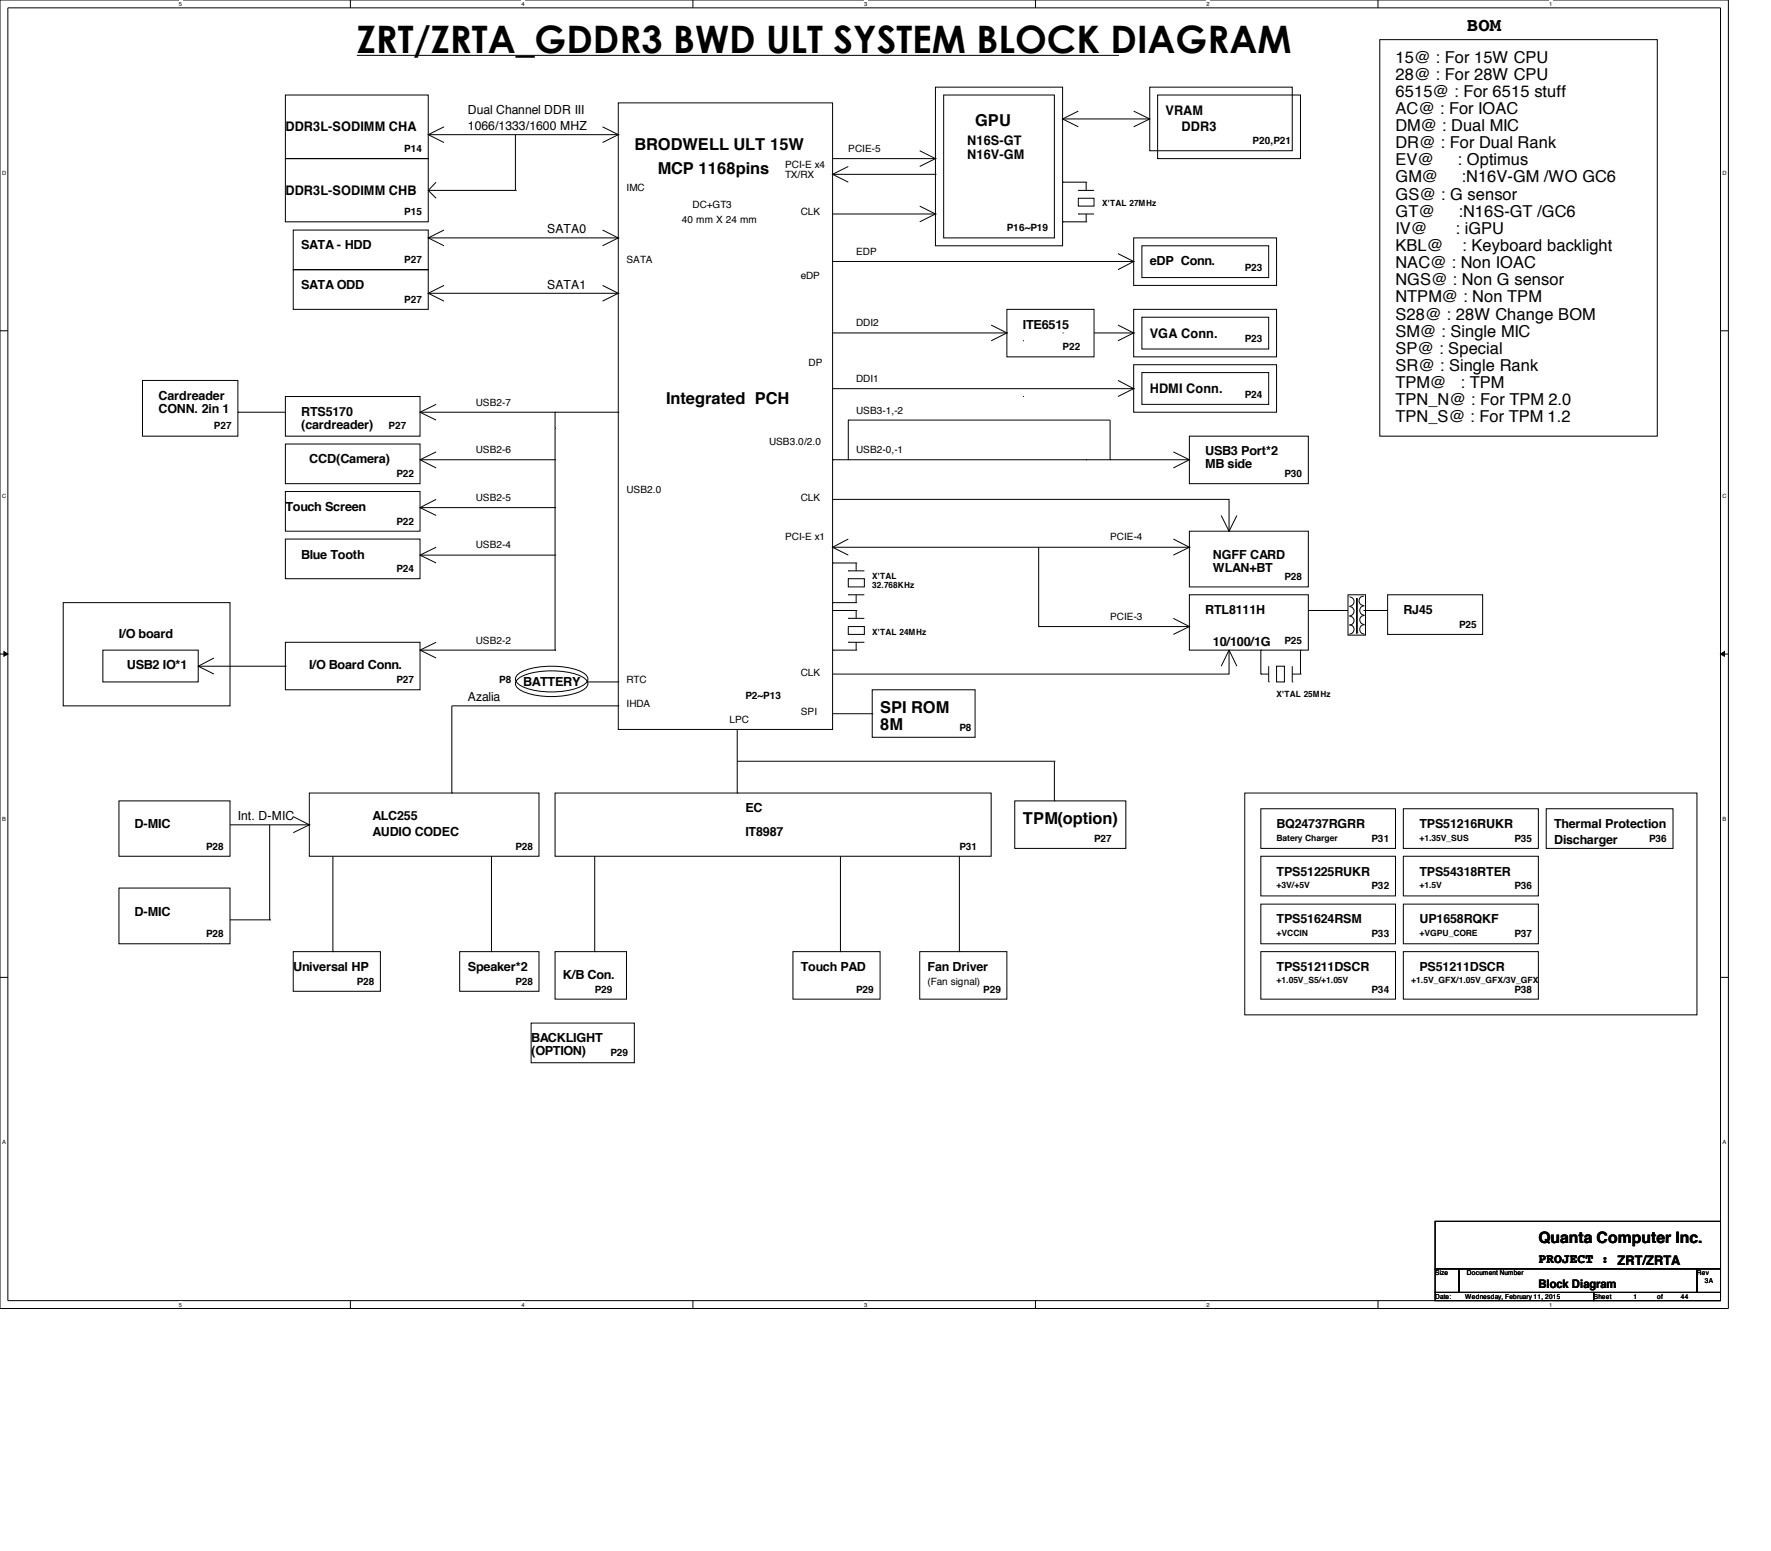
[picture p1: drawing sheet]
<svg xmlns="http://www.w3.org/2000/svg" width="210mm" height="184mm" viewBox="0 0 210 184" stroke-linecap="round" stroke-linejoin="round" font-family="sans-serif">
<path d="M0 0h204.9v155.1h-204.9zM.9 .9h203v153.2h-203z" fill="none" stroke="#000" stroke-width=".12"/>
<g fill="#fff">
<path d="M21.2 .1h.4v.7h-.4z"/>
<path d="M21.2 154.2h.4v.8h-.4z"/>
</g>
<path d="M41.5 0v.9M41.5 154.1v1" fill="none" stroke="#000" stroke-width=".12"/>
<g fill="#fff">
<path d="M61.8 .1h.4v.7h-.4z"/>
<path d="M61.8 154.2h.4v.8h-.4z"/>
</g>
<path d="M82.1 0v.9M82.1 154.1v1" fill="none" stroke="#000" stroke-width=".12"/>
<g fill="#fff">
<path d="M102.4 .1h.4v.7h-.4z"/>
<path d="M102.4 154.2h.4v.8h-.4z"/>
</g>
<path d="M122.7 0v.9M122.7 154.1v1" fill="none" stroke="#000" stroke-width=".12"/>
<g fill="#fff">
<path d="M143 .1h.4v.7h-.4z"/>
<path d="M143 154.2h.4v.8h-.4z"/>
</g>
<path d="M163.3 0v.9M163.3 154.1v1" fill="none" stroke="#000" stroke-width=".12"/>
<g fill="#fff">
<path d="M183.6 .1h.4v.7h-.4z"/>
<path d="M183.6 154.2h.4v.8h-.4z"/>
<path d="M.3 20.1h.5v.7h-.5z"/>
<path d="M204.2 20.1h.5v.7h-.5z"/>
<path d="M.3 58.3h.5v.8h-.5z"/>
<path d="M204.2 58.3h.5v.8h-.5z"/>
</g>
<path d="M0 39.2h.9M203.9 39.2h1" fill="none" stroke="#000" stroke-width=".12"/>
<g fill="#fff">
<path d="M.3 96.6h.4v.8h-.4z"/>
<path d="M204.2 96.6h.4v.8h-.4z"/>
</g>
<path d="M0 77.5h.9M.5 77.2l.4 .3-.4 .3zM203.9 77.5l.5-.3v.6zM203.9 77.5h1" fill="none" stroke="#000" stroke-width=".12"/>
<path d="M.5 77.2l.4 .3-.4 .3zM203.9 77.5l.5-.3v.6z" fill="#000"/>
<g fill="#fff">
<path d="M.3 135h.4v.7h-.4z"/>
<path d="M204.2 135h.4v.7h-.4z"/>
</g>
<g fill="none" stroke="#000" stroke-width=".12">
<path d="M33.8 11.3h17v7.5h-17zM33.8 18.8h17v7.5h-17zM42.3 6.6h90.2M50.8 16h22.5M52.6 15l-1.8 1 1.8 .9M61.1 16v6.6M71.4 15l1.9 1-1.9 .9M73.3 12.2h25.4v74.2h-25.4zM73.3 16h.1M98.7 18.8h12.2M100.5 19.7l-1.8 1 1.8 .9M109 17.9l1.9 .9-1.9 .9"/>
<path d="M110.9 10.3h15v18.8h-15zM110.9 18.8h.1M111.8 11.3h13.2v16.9h-13.2zM125.9 14.1h10.4M125.9 14.1h.1M127.8 13.2l-1.9 .9 1.9 .9M132.5 6.6h.1M134.4 13.2l1.9 .9-1.9 .9M136.3 10.3h16.9v7.6h-16.9zM137.2 11.3h16.9v7.5h-16.9zM163.5 4.7h32.9v47h-32.9zM34.8 32h16v4.7h-16z"/>
<path d="M34.8 27.3h16v4.7h-16zM50.8 28.2h22.5M50.8 34.8h22.5M50.8 22.6h10.3M51.7 21.6l-.9 1 .9 .9M52.6 27.3l-1.8 .9 1.8 .9M52.6 33.8l-1.8 1 1.8 .9M61.1 22.6h.1M71.4 27.3l1.9 .9-1.9 .9M71.4 33.8l1.9 1-1.9 .9M73.3 28.2h.1M73.3 34.8h.1"/>
<path d="M98.7 20.7h12.2M98.7 31h35.7M98.7 25.4h12.2M98.7 39.5h20.6M109 24.4l1.9 1-1.9 .9M110.9 20.7h.1M110.9 25.4h.1M117.5 38.5l1.8 1-1.8 .9M119.3 36.7h10.4v5.6h-10.4zM119.3 39.5h.1M125.9 39.5h.1M125.9 21.6h.1"/>
<path d="M125.9 26.3h.1M125.9 21.6h2.8M125.9 26.3h2.8M127.8 23.5h1.9v.9h-1.9zM127.8 25.4h1.9M127.8 22.6h1.9M127.8 22.6h.1M127.8 25.4h.1M128.7 26.3h.1M128.7 21.6h.1M128.7 21.6v1M128.7 25.4v.9"/>
<path d="M129.7 39.5h4.7M132.5 30.1l1.9 .9-1.9 1M132.5 38.5l1.9 1-1.9 .9M134.4 28.2h16.9v5.6h-16.9zM134.4 36.7h16.9v5.6h-16.9zM134.4 31h.1M134.4 39.5h.1M135.3 29.1h15.1v3.8h-15.1zM135.3 37.6h15.1v3.8h-15.1zM16.9 45.1h11.3v6.6h-11.3zM28.2 48.9h5.6M28.2 48.9h.1"/>
<path d="M33.8 52.6h16v4.7h-16zM33.8 58.3h16v4.6h-16zM33.8 47h16v4.7h-16zM49.8 48.9h23.5M49.8 54.5h16M51.7 53.6l-1.9 .9 1.9 1M51.7 59.2l-1.9 1 1.9 .9M51.7 47.9l-1.9 1 1.9 .9M65.8 50.8h.1M65.8 54.5h.1M65.8 48.9h.1M65.8 48.9v28.1"/>
<path d="M73.3 48.9h.1M98.7 59.2h47v3.7M98.7 54.5h.1M98.7 46.1h35.7M98.7 54.5h42.3M100.5 49.8h31.1v4.7M100.5 49.8h.1M100.5 54.5h.1M100.5 49.8v4.7M121.2 47h.1M121.2 40.4h.1M128.7 54.5h.1"/>
<path d="M131.6 54.5h.1M132.5 45.1l1.9 1-1.9 .9M134.4 43.2h16.9v5.7h-16.9zM134.4 46.1h.1M135.3 44.2h15.1v3.7h-15.1zM139.1 53.6l1.9 .9-1.9 1M141 51.7h14.1v5.6h-14.1zM147.5 54.5h.1M7.5 71.4h19.8v12.3h-19.8zM12.2 77h11.3v3.8h-11.3zM23.5 79h10.3M25.4 78l-1.9 1 1.9 .9"/>
<path d="M33.8 79h.1M33.8 76.1h16v5.6h-16zM33.8 63.9h16v4.7h-16zM49.8 77h16M49.8 60.2h16M49.8 65.8h16M51.7 76.1l-1.9 .9 1.9 1M51.7 64.9l-1.9 .9 1.9 .9M61.5 79.8a8.6 8.6 0 0 1 5.8-.7 3.7 3.7 0 0 1 2.3 1l.1 .4-.1 .3a3.8 3.8 0 0 1-2.3 1 9.1 9.1 0 0 1-5.8-.7l-.3-.3-.1-.3 .1-.4zM65.8 60.2h.1M65.8 77h.1M65.8 65.8h.1"/>
<path d="M98.7 66.7h.1M98.7 71.4h.1M98.7 72.3h.1M98.7 77h.1M98.7 64.9h42.3M98.7 66.7h2.8M98.7 71.4h2.8M98.7 72.3h2.8M98.7 77h2.8M100.5 68.6h1.9v1h-1.9zM100.5 74.3h1.9v.9h-1.9zM100.5 67.6h1.9"/>
<path d="M100.5 70.5h1.9M100.5 73.3h1.9M100.5 76.1h1.9M100.5 67.6h.1M100.5 70.5h.1M100.5 73.3h.1M100.5 76.1h.1M100.5 63.9l-1.8 1 1.8 .9M101.5 71.4h.1M101.5 66.7h.1M101.5 77h.1M101.5 72.3h.1"/>
<path d="M101.5 66.7v.9M101.5 70.5v.9M101.5 72.3v1M101.5 76.1v.9M123.1 74.3h.1M123.1 64.9v9.4M123.1 74.3h17.9M139.1 63.9l1.9 1-1.9 .9M139.1 73.3l1.9 1-1.9 .9M141 70.5h14.1v6.5h-14.1zM141 62.9h14.1v6.7h-14.1zM141 64.9h.1"/>
<path d="M144.7 61.1l1 1.8 .9-1.8M144.7 79l1-2 .9 2M145.7 77v2.9h-47M149.4 79.9h1M149.4 77h.1M149.4 79.9h.1M149.4 77v2.9M150.4 79v1.8M151.3 79h.9v1.8h-.9zM153.2 79.9h.9M153.2 79v1.8M154.1 79.9h.1"/>
<path d="M154.1 77h.1M154.1 77v2.9M155.1 72.3h.1M155.1 72.3h4.7M159.8 70.5h2v4.8h-2zM159.9 74a.55 .55 0 0 1 .6 .6 .55 .55 0 0 1-.6 .5M159.9 70.7a.55 .55 0 0 1 .6 .6 .55 .55 0 0 1-.6 .5M159.9 71.9a.55 .55 0 0 1 .6 .5 .55 .55 0 0 1-.6 .6M159.9 73a.53 .53 0 0 1 .6 .6 .53 .53 0 0 1-.6 .5M160.8 75.1h.1M160.8 70.9v4.2M160.9 75h.1"/>
<path d="M160.9 70.9v4.1M161.6 70.7a.55 .55 0 0 0-.5 .5 .55 .55 0 0 0 .5 .6M161.6 72.3h.1M161.6 72.3h2.9M161.7 71.8a.55 .55 0 0 0-.5 .5 .55 .55 0 0 0 .5 .6M161.7 72.9a.53 .53 0 0 0-.5 .6 .53 .53 0 0 0 .5 .5M161.7 74a.55 .55 0 0 0-.5 .6 .55 .55 0 0 0 .5 .5M164.5 70.5h11.2v4.7h-11.2zM14.1 94.9h13.2v6.6h-13.2zM27.3 97.7h9.4M32 97.7v11.3M34.8 96.8l1.9 .9-1.9 1"/>
<path d="M36.7 94h27.2v7.5h-27.2zM36.7 97.7h.1M53.6 94h.1M61.5 80.4a8.6 8.6 0 0 1 5.8-.7 3.7 3.7 0 0 1 2.3 1l.1 .3-.1 .4a3.8 3.8 0 0 1-2.3 1 9.1 9.1 0 0 1-5.8-.7l-.3-.3-.1-.4 .1-.3zM65.8 94h51.7v7.5h-51.7zM69.6 80.8h3.7M73.3 83.7h.1M73.3 80.8h.1M73.3 83.7h-19.7v10.3M87.4 94h.1M87.4 86.4v7.6M87.4 90.2h37.6"/>
<path d="M98.7 84.6h4.7M103.4 81.7h12.2v5.7h-12.2zM103.4 84.6h.1M120.3 94.9h13.1v5.6h-13.1zM125 90.2h.1M125 94.9h.1M125 90.2v4.7M147.5 94h53.6v26.3h-53.6zM149.4 95.8h16v4.7h-16zM150.4 80.8h.1M153.2 80.8h.1M166.3 95.8h16v4.7h-16z"/>
<path d="M183.3 95.8h15v4.7h-15zM0 115.8h.9M14.1 105.2h13.2v6.6h-13.2zM27.3 109h4.7M32 109h.1M34.8 112.8h10.3v4.7h-10.3zM39.5 112.8h.1M39.5 101.5v11.3M54.5 112.8h9.4v4.7h-9.4zM58.3 112.8h.1M58.3 101.5v11.3M65.8 112.8h8.5v5.6h-8.5z"/>
<path d="M70.5 112.8h.1M70.5 101.5v11.3M94 112.8h10.3v5.6h-10.3zM99.6 112.8h.1M99.6 101.5v11.3M109 112.8h10.3v5.6h-10.3zM113.7 112.8h.1M113.7 101.5v11.3M149.4 112.8h16v5.6h-16zM149.4 107.1h16v4.7h-16zM149.4 101.5h16v4.7h-16zM166.3 112.8h16v5.6h-16z"/>
<path d="M166.3 101.5h16v4.7h-16zM166.3 107.1h16v4.7h-16zM203.9 115.8h1M62.9 121.2h12.3v4.7h-12.3zM170.1 144.7h33.8v5.7h-33.8zM170.1 150.4h2.8v2.8h-2.8zM170.1 153.2h18.8v.9h-18.8zM172.9 150.4h28.2v2.8h-28.2zM188.9 153.2h15v.9h-15zM201.1 150.4h2.8v2.8h-2.8z"/>
</g>
<text font-size="4.5" x="42.3" y="6.2">ZRT/ZRTA_GDDR3 BWD ULT SYSTEM BLOCK DIAGRAM</text>
<text font-size="2.2" x="173.9" y="3.7">BOM</text>
<g font-size="1.9">
<text x="165.4" y="7.4">15@ : For 15W CPU</text>
<text x="165.4" y="9.4">28@ : For 28W CPU</text>
<text x="165.4" y="11.5">6515@ : For 6515 stuff</text>
<text x="75.2" y="17.8">BRODWELL ULT 15W</text>
<text x="115.6" y="15">GPU</text>
<text x="165.4" y="13.5">AC@ : For IOAC</text>
<text x="165.4" y="15.5">DM@ : Dual MIC</text>
<text x="165.4" y="17.6">DR@ : For Dual Rank</text>
<text x="78" y="20.6">MCP 1168pins</text>
<text x="165.4" y="19.6">EV@</text>
<text x="165.4" y="21.6">GM@</text>
<text x="165.4" y="23.7">GS@ : G sensor</text>
<text x="172.8" y="19.6">: Optimus</text>
<text x="173.2" y="21.6">:N16V-GM /WO GC6</text>
<text x="165.4" y="25.7">GT@</text>
<text x="165.4" y="27.7">IV@</text>
<text x="165.4" y="29.7">KBL@</text>
<text x="172.5" y="27.7">: iGPU</text>
<text x="172.8" y="25.7">:N16S-GT /GC6</text>
<text x="173.3" y="29.7">: Keyboard backlight</text>
<text x="165.4" y="31.8">NAC@ : Non IOAC</text>
<text x="165.4" y="33.8">NGS@ : Non G sensor</text>
<text x="165.4" y="35.8">NTPM@ : Non TPM</text>
<text x="165.4" y="37.9">S28@ : 28W Change BOM</text>
<text x="165.4" y="39.9">SM@ : Single MIC</text>
<text x="165.4" y="41.9">SP@ : Special</text>
<text x="79" y="47.9">Integrated PCH</text>
<text x="165.4" y="44">SR@ : Single Rank</text>
<text x="165.4" y="46">TPM@</text>
<text x="173.1" y="46">: TPM</text>
<text x="165.4" y="48">TPN_N@ : For TPM 2.0</text>
<text x="165.4" y="50.1">TPN_S@ : For TPM 1.2</text>
<text x="104.3" y="84.5">SPI ROM</text>
<text x="104.3" y="86.5">8M</text>
<text x="121.2" y="97.7">TPM(option)</text>
<text x="182.3" y="147.4">Quanta Computer Inc.</text>
</g>
<g font-size="1.6">
<text x="33.8" y="15.6">DDR3L-SODIMM CHA</text>
<text x="114.6" y="17.2">N16S-GT</text>
<text x="138.1" y="13.7">VRAM</text>
<text x="140" y="15.6">DDR3</text>
<text x="33.8" y="23.1">DDR3L-SODIMM CHB</text>
<text x="114.6" y="18.8">N16V-GM</text>
<text x="136.3" y="40">VGA Conn.</text>
<text x="136.3" y="46.6">HDMI Conn.</text>
<text x="182.3" y="149.7">PROJECT : ZRT/ZRTA</text>
</g>
<g font-size="1.5">
<text x="55.5" y="13.5">Dual Channel DDR III</text>
<text x="55.5" y="15.5">1066/1333/1600 MHZ</text>
<text x="35.7" y="29.5">SATA - HDD</text>
<text x="64.9" y="27.6">SATA0</text>
<text x="35.7" y="34.2">SATA ODD</text>
<text x="64.9" y="34.2">SATA1</text>
<text x="136.3" y="31.4">eDP Conn.</text>
<text x="121.2" y="38.9">ITE6515</text>
<text x="18.8" y="47.4">Cardreader</text>
<text x="18.8" y="48.9">CONN. 2in 1</text>
<text x="35.7" y="50.8">(cardreader)</text>
<text x="35.7" y="49.3">RTS5170</text>
<text x="142.8" y="54">USB3 Port*2</text>
<text x="36.7" y="54.9">CCD(Camera)</text>
<text x="142.8" y="55.5">MB side</text>
<text x="33.8" y="60.5">Touch Screen</text>
<text x="35.7" y="66.2">Blue Tooth</text>
<text x="143.8" y="67.7">WLAN+BT</text>
<text x="143.8" y="66.2">NGFF CARD</text>
<text x="14.1" y="75.6">I/O board</text>
<text x="142.8" y="72.8">RTL8111H</text>
<text x="143.8" y="76.5">10/100/1G</text>
<text x="166.3" y="72.8">RJ45</text>
<text x="15" y="79.3">USB2 IO*1</text>
<text x="36.7" y="79.3">I/O Board Conn.</text>
<text x="55.5" y="83.1">Azalia</text>
<text x="62" y="81.2">BATTERY</text>
<text x="16" y="98.1">D-MIC</text>
<text x="28.2" y="97.2">Int. D-MIC</text>
<text x="44.2" y="97.2">ALC255</text>
<text x="44.2" y="99.1">AUDIO CODEC</text>
<text x="88.3" y="96.3">EC</text>
<text x="88.3" y="99.1">IT8987</text>
<text x="151.3" y="98.1">BQ24737RGRR</text>
<text x="168.2" y="98.1">TPS51216RUKR</text>
<text x="184.2" y="98.1">Thermal Protection</text>
<text x="184.2" y="100">Discharger</text>
<text x="151.3" y="103.8">TPS51225RUKR</text>
<text x="168.2" y="103.8">TPS54318RTER</text>
<text x="16" y="108.5">D-MIC</text>
<text x="151.3" y="109.4">TPS51624RSM</text>
<text x="168.2" y="109.4">UP1658RQKF</text>
<text x="34.8" y="115.1">Universal HP</text>
<text x="55.5" y="115.1">Speaker*2</text>
<text x="66.7" y="116">K/B Con.</text>
<text x="94.9" y="115.1">Touch PAD</text>
<text x="109.9" y="115.1">Fan Driver</text>
<text x="151.3" y="115.1">TPS51211DSCR</text>
<text x="168.2" y="115.1">PS51211DSCR</text>
<text x="62.9" y="125.1">(OPTION)</text>
<text x="62.9" y="123.5">BACKLIGHT</text>
</g>
<text font-size="1.4" x="182.3" y="152.6">Block Diagram</text>
<g font-size="1.2">
<text x="47.9" y="18">P14</text>
<text x="100.5" y="18">PCIE-5</text>
<text x="148.5" y="17.1">P20,P21</text>
<text x="74.3" y="22.7">IMC</text>
<text x="93" y="19.9">PCI-E x4</text>
<text x="93" y="21.1">TX/RX</text>
<text x="47.9" y="25.5">P15</text>
<text x="80.8" y="26.5">40 mm X 24 mm</text>
<text x="82.1" y="24.6">DC+GT3</text>
<text x="94.9" y="25.5">CLK</text>
<text x="119.3" y="27.4">P16~P19</text>
<text x="47.9" y="31.2">P27</text>
<text x="47.9" y="35.9">P27</text>
<text x="74.3" y="31.2">SATA</text>
<text x="94.9" y="33.1">eDP</text>
<text x="101.5" y="30.2">EDP</text>
<text x="147.5" y="32.1">P23</text>
<text x="101.5" y="38.7">DDI2</text>
<text x="125.9" y="41.5">P22</text>
<text x="147.5" y="40.6">P23</text>
<text x="95.8" y="43.4">DP</text>
<text x="101.5" y="45.3">DDI1</text>
<text x="147.5" y="47.2">P24</text>
<text x="25.4" y="50.9">P27</text>
<text x="46.1" y="50.9">P27</text>
<text x="56.4" y="48.1">USB2-7</text>
<text x="56.4" y="53.7">USB2-6</text>
<text x="91.1" y="52.8">USB3.0/2.0</text>
<text x="101.5" y="53.7">USB2-0,-1</text>
<text x="101.5" y="49">USB3-1,-2</text>
<text x="47" y="56.6">P22</text>
<text x="56.4" y="59.4">USB2-5</text>
<text x="74.3" y="58.4">USB2.0</text>
<text x="94.9" y="59.4">CLK</text>
<text x="152.2" y="56.6">P30</text>
<text x="47" y="62.2">P22</text>
<text x="56.4" y="65">USB2-4</text>
<text x="93" y="64.1">PCI-E x1</text>
<text x="131.6" y="64">PCIE-4</text>
<text x="47" y="67.8">P24</text>
<text x="152.2" y="68.7">P28</text>
<text x="56.4" y="76.3">USB2-2</text>
<text x="131.6" y="73.4">PCIE-3</text>
<text x="152.2" y="76.3">P25</text>
<text x="172.9" y="74.4">P25</text>
<text x="47" y="81">P27</text>
<text x="59.2" y="81">P8</text>
<text x="74.3" y="81">RTC</text>
<text x="74.3" y="83.8">IHDA</text>
<text x="88.3" y="82.8">P2~P13</text>
<text x="94.9" y="80.1">CLK</text>
<text x="86.4" y="85.7">LPC</text>
<text x="94.9" y="84.8">SPI</text>
<text x="113.7" y="86.6">P8</text>
<text x="24.4" y="100.7">P28</text>
<text x="61.1" y="100.7">P28</text>
<text x="113.7" y="100.7">P31</text>
<text x="129.7" y="99.8">P27</text>
<text x="162.6" y="99.8">P31</text>
<text x="179.5" y="99.8">P35</text>
<text x="195.5" y="99.8">P36</text>
<text x="162.6" y="105.4">P32</text>
<text x="179.5" y="105.4">P36</text>
<text x="24.4" y="111">P28</text>
<text x="162.6" y="111">P33</text>
<text x="179.5" y="111">P37</text>
<text x="42.3" y="116.7">P28</text>
<text x="61.1" y="116.7">P28</text>
<text x="70.5" y="117.6">P29</text>
<text x="101.5" y="117.6">P29</text>
<text x="109.9" y="116.7">(Fan signal)</text>
<text x="116.5" y="117.6">P29</text>
<text x="162.6" y="117.6">P34</text>
<text x="179.5" y="117.6">P38</text>
<text x="72.3" y="125.1">P29</text>
</g>
<g font-size="1">
<text x="130.6" y="24.5">X'TAL 27MHz</text>
<text x="103.4" y="68.6">X'TAL</text>
<text x="103.4" y="69.7">32.768KHz</text>
<text x="103.4" y="75.2">X'TAL 24MHz</text>
<text x="151.3" y="82.6">X'TAL 25MHz</text>
<text x="151.3" y="99.7">Batery Charger</text>
<text x="168.2" y="99.7">+1.35V_SUS</text>
<text x="151.3" y="105.3">+3V/+5V</text>
<text x="168.2" y="105.3">+1.5V</text>
<text x="151.3" y="110.9">+VCCIN</text>
<text x="168.2" y="110.9">+VGPU_CORE</text>
<text x="151.3" y="116.5">+1.05V_S5/+1.05V</text>
<text x="167.3" y="116.5">+1.5V_GFX/1.05V_GFX/3V_GFX</text>
</g>
<g font-size=".8">
<text x="170.1" y="153.9">Date:</text>
<text x="170.1" y="151.1">Size</text>
<text x="173.6" y="153.9">Wednesday, February 11, 2015</text>
<text x="173.9" y="151.1">Document Number</text>
<text x="188.9" y="153.9">Sheet</text>
<text x="193.6" y="153.9">1</text>
<text x="196.4" y="153.9">of</text>
<text x="199.2" y="153.9">44</text>
<text x="201.1" y="151.1">Rev</text>
<text x="202.1" y="152.1">3A</text>
</g>
<g font-size=".7">
<text x="21.2" y=".7">5</text>
<text x="61.8" y=".7">4</text>
<text x="102.4" y=".7">3</text>
<text x="143" y=".7">2</text>
<text x="183.6" y=".7">1</text>
<text x=".3" y="20.7">D</text>
<text x="204.2" y="20.7">D</text>
<text x=".3" y="59">C</text>
<text x="204.2" y="59">C</text>
<text x=".3" y="97.3">B</text>
<text x="204.2" y="97.3">B</text>
<text x=".3" y="135.6">A</text>
<text x="204.2" y="135.6">A</text>
<text x="21.2" y="154.9">5</text>
<text x="61.8" y="154.9">4</text>
<text x="102.4" y="154.9">3</text>
<text x="143" y="154.9">2</text>
<text x="183.6" y="154.9">1</text>
</g>
</svg>
